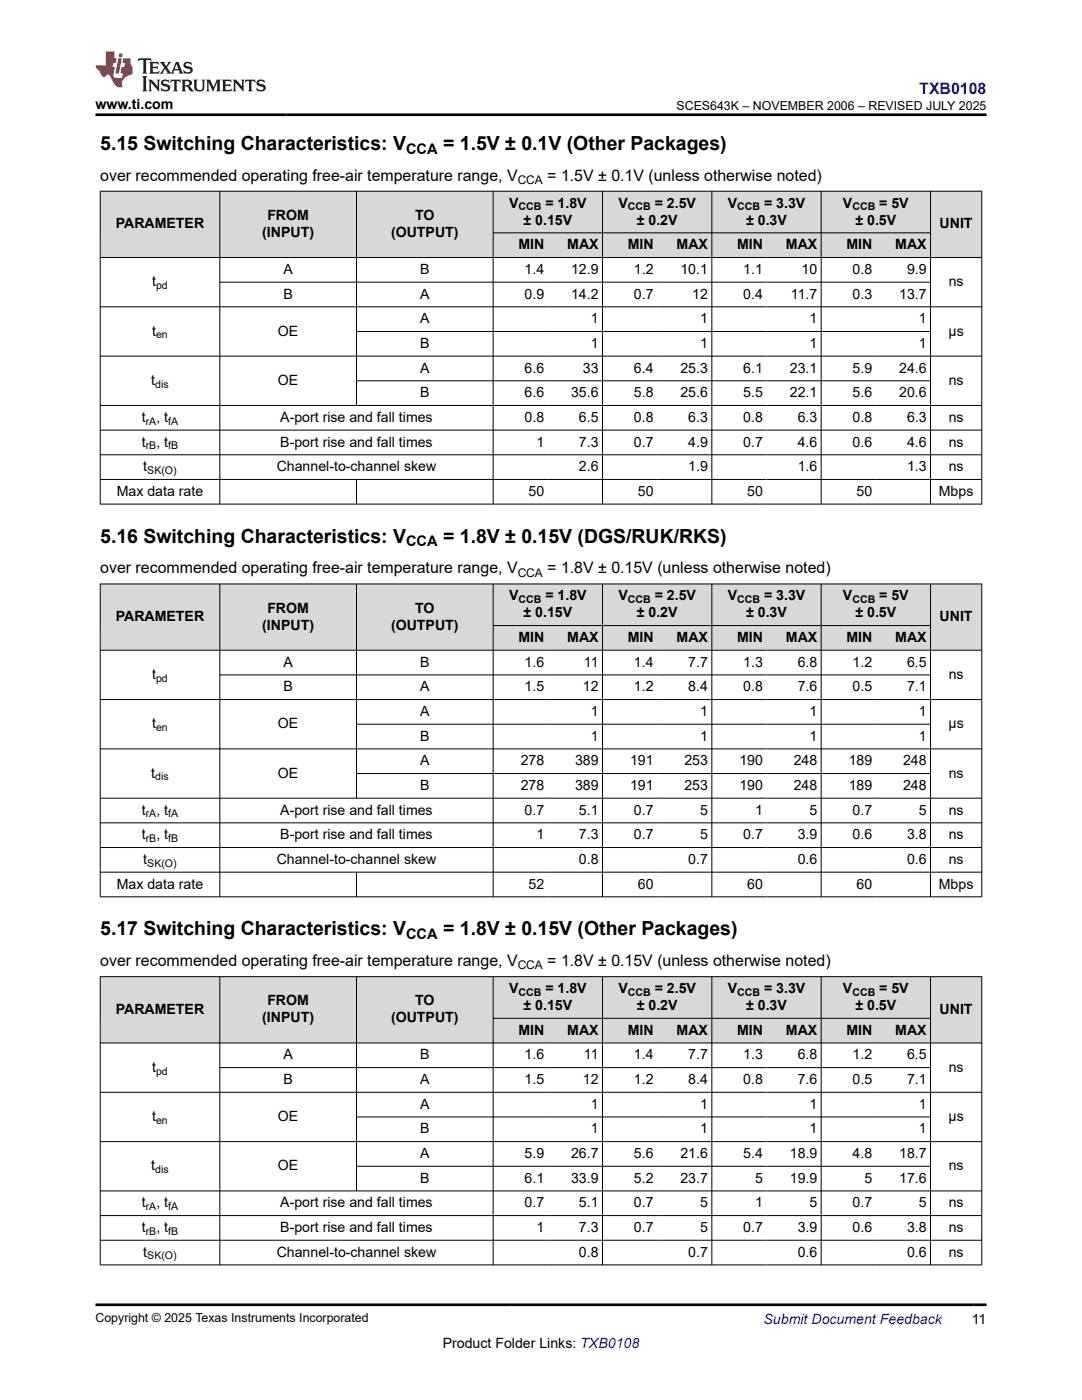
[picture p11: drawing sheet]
<svg xmlns="http://www.w3.org/2000/svg" width="216mm" height="279mm" viewBox="0 0 216 279" stroke-linecap="round" stroke-linejoin="round" font-family="sans-serif">
<g fill="#d8d8d8">
<path d="M20 38.2h175.9v8.3h-175.9z" fill-rule="evenodd"/>
<path d="M20.1 38.2h23.7v13.1h-23.7z" fill-rule="evenodd"/>
<path d="M43.9 38.2h27.2v13.1h-27.2z" fill-rule="evenodd"/>
<path d="M71.2 38.2h27.1v13.1h-27.1z" fill-rule="evenodd"/>
<path d="M98.5 38.2h21.7v8.2h-21.7z" fill-rule="evenodd"/>
<path d="M120.3 38.2h21.7v8.2h-21.7z" fill-rule="evenodd"/>
<path d="M142.1 38.2h21.7v8.2h-21.7z" fill-rule="evenodd"/>
<path d="M163.9 38.2h21.7v8.2h-21.7z" fill-rule="evenodd"/>
<path d="M185.7 38.2h10.1v13.1h-10.1z" fill-rule="evenodd"/>
<path d="M98.5 46.5h10.8v4.8h-10.8z" fill-rule="evenodd"/>
<path d="M109.3 46.5h10.9v4.8h-10.9z" fill-rule="evenodd"/>
<path d="M120.3 46.5h10.8v4.8h-10.8z" fill-rule="evenodd"/>
<path d="M131.1 46.5h10.9v4.8h-10.9z" fill-rule="evenodd"/>
<path d="M142.1 46.5h10.8v4.8h-10.8z" fill-rule="evenodd"/>
<path d="M152.9 46.5h10.9v4.8h-10.9z" fill-rule="evenodd"/>
<path d="M163.9 46.5h10.9v4.8h-10.9z" fill-rule="evenodd"/>
<path d="M174.8 46.5h10.8v4.8h-10.8z" fill-rule="evenodd"/>
</g>
<g fill="none" stroke="#000" stroke-width=".2">
<path d="M19.9 38.2h176.1M20 38.1v62.6M43.9 38.1v62.6M71.1 38.1v42.9M98.4 38.1v62.6M120.2 38.1v62.6M142 38.1v62.6M163.9 38.1v62.6M185.7 38.1v62.6M195.9 38.1v62.6M19.9 51.4h176.1M43.9 56.3h141.8"/>
<path d="M98.4 46.5h87.3M19.9 61.2h176.1M19.9 71.1h176.1M71.1 66.2h114.6M71.1 76h114.6M19.9 80.9h176.1M19.9 85.8h176.1M19.9 90.8h176.1M19.9 95.7h176.1M71.1 95.7v5M19.9 100.6h176.1"/>
</g>
<g fill="#d8d8d8">
<path d="M20 116.5h175.9v8.3h-175.9z" fill-rule="evenodd"/>
<path d="M20.1 116.6h23.7v13.1h-23.7z" fill-rule="evenodd"/>
<path d="M43.9 116.6h27.2v13.1h-27.2z" fill-rule="evenodd"/>
<path d="M71.2 116.6h27.1v13.1h-27.1z" fill-rule="evenodd"/>
<path d="M98.5 116.6h21.7v8.2h-21.7z" fill-rule="evenodd"/>
<path d="M120.3 116.6h21.7v8.2h-21.7z" fill-rule="evenodd"/>
<path d="M142.1 116.6h21.7v8.2h-21.7z" fill-rule="evenodd"/>
<path d="M163.9 116.6h21.7v8.2h-21.7z" fill-rule="evenodd"/>
<path d="M185.7 116.6h10.1v13.1h-10.1z" fill-rule="evenodd"/>
<path d="M98.5 124.9h10.8v4.8h-10.8z" fill-rule="evenodd"/>
<path d="M109.3 124.9h10.9v4.8h-10.9z" fill-rule="evenodd"/>
<path d="M120.3 124.9h10.8v4.8h-10.8z" fill-rule="evenodd"/>
<path d="M131.1 124.9h10.9v4.8h-10.9z" fill-rule="evenodd"/>
<path d="M142.1 124.9h10.8v4.8h-10.8z" fill-rule="evenodd"/>
<path d="M152.9 124.9h10.9v4.8h-10.9z" fill-rule="evenodd"/>
<path d="M163.9 124.9h10.9v4.8h-10.9z" fill-rule="evenodd"/>
<path d="M174.8 124.9h10.8v4.8h-10.8z" fill-rule="evenodd"/>
</g>
<g fill="none" stroke="#000" stroke-width=".2">
<path d="M19.9 116.5h176.1M20 116.5v62.5M43.9 116.5v62.5M71.1 116.5v42.9M98.4 116.5v62.5M120.2 116.5v62.5M142 116.5v62.5M163.9 116.5v62.5M185.7 116.5v62.5M195.9 116.5v62.5M19.9 129.8h176.1M19.9 139.6h176.1"/>
<path d="M43.9 134.7h141.8M98.4 124.8h87.3M19.9 149.5h176.1M19.9 159.3h176.1M71.1 144.5h114.6M71.1 154.4h114.6M19.9 164.2h176.1M19.9 169.1h176.1M19.9 174.1h176.1M19.9 179h176.1M71.1 174.1v4.9"/>
</g>
<g fill="#d8d8d8">
<path d="M20 194.9h175.9v8.3h-175.9z" fill-rule="evenodd"/>
<path d="M20.1 195h23.7v13.1h-23.7z" fill-rule="evenodd"/>
<path d="M43.9 195h27.2v13.1h-27.2z" fill-rule="evenodd"/>
<path d="M71.2 195h27.1v13.1h-27.1z" fill-rule="evenodd"/>
<path d="M98.5 195h21.7v8.2h-21.7z" fill-rule="evenodd"/>
<path d="M120.3 195h21.7v8.2h-21.7z" fill-rule="evenodd"/>
<path d="M142.1 195h21.7v8.2h-21.7z" fill-rule="evenodd"/>
<path d="M163.9 195h21.7v8.2h-21.7z" fill-rule="evenodd"/>
<path d="M185.7 195h10.1v13.1h-10.1z" fill-rule="evenodd"/>
<path d="M98.5 203.3h10.8v4.8h-10.8z" fill-rule="evenodd"/>
<path d="M109.3 203.3h10.9v4.8h-10.9z" fill-rule="evenodd"/>
<path d="M120.3 203.3h10.8v4.8h-10.8z" fill-rule="evenodd"/>
<path d="M131.1 203.3h10.9v4.8h-10.9z" fill-rule="evenodd"/>
<path d="M142.1 203.3h10.8v4.8h-10.8z" fill-rule="evenodd"/>
<path d="M152.9 203.3h10.9v4.8h-10.9z" fill-rule="evenodd"/>
<path d="M163.9 203.3h10.9v4.8h-10.9z" fill-rule="evenodd"/>
<path d="M174.8 203.3h10.8v4.8h-10.8z" fill-rule="evenodd"/>
</g>
<g fill="none" stroke="#000" stroke-width=".2">
<path d="M19.9 194.9h176.1M20 194.9v57.6M43.9 194.9v57.6M71.1 194.9v42.8M98.4 194.9v57.6M120.2 194.9v57.6M142 194.9v57.6M163.9 194.9v57.6M185.7 194.9v57.6M195.9 194.9v57.6M19.9 208.1h176.1M19.9 218h176.1"/>
<path d="M43.9 213.1h141.8M98.4 203.2h87.3M19.9 227.8h176.1M19.9 237.7h176.1M71.1 222.9h114.6M71.1 232.8h114.6M19.9 242.6h176.1M19.9 247.5h176.1M19.9 252.4h176.1"/>
</g>
<path d="M27.7 11.6l-.2 .6 .5-.2h.6v.1v2.2l-.2 .4h1l-.2-.4v-2.2v-.1h.5l.5 .2-.1-.6zM29.8 12.4l.2 .3v1.6l-.2 .4h1.9l.1-.6a1.08 1.08 0 0 1-1.3 .2v-.7h.6l.4 .2v-.7l-.4 .2h-.6v-.5l.2-.2a1 1 0 0 1 1 .3l-.1-.5zM31.8 12.4l1 1.1-1 1.2h.9l-.2-.2 .4-.8 .5 .8-.2 .2h1.6l-.2-.2 .1-.5h1l.1 .5-.1 .2h.9l-.2-.4-.8-1.9h-.5l-1 2.1-.8-1.1 .9-1h-.8l.2 .2-.5 .6-.3-.6 .1-.2zM35.2 12.8l.4 1h-.8zM36.8 12.5a.65 .65 0 0 0-.2 .7 .65 .65 0 0 0 .6 .5l.7 .1 .1 .3a.79 .79 0 0 1-.7 .4 .79 .79 0 0 1-.7-.5l.1 .7 .2-.1a.93 .93 0 0 0 1.1 0 .93 .93 0 0 0 .4-.9 1.46 1.46 0 0 0-1.2-.6l-.1-.3a1.09 1.09 0 0 1 1.2 .2l-.2-.6-.1 .1-.6-.2zM28.4 15.2l.2 .4v2.2l-.2 .4h1l-.2-.4v-2.2l.2-.4zM29.6 15.9l.2 .4v1.5l-.2 .4h.8l-.3-.4v-1.3l1.7 1.8v-2l.2-.4h-.8l.2 .2 .1 1.1-1.2-1.3zM32.3 16a.65 .65 0 0 0-.2 .8 .65 .65 0 0 0 .7 .4l.6 .2 .1 .2a.79 .79 0 0 1-.7 .4 .79 .79 0 0 1-.7-.5l.1 .7 .2-.1a.93 .93 0 0 0 1.1 .1 .93 .93 0 0 0 .4-1 1.46 1.46 0 0 0-1.2-.5l-.1-.4a1.09 1.09 0 0 1 1.2 .2l-.2-.6-.1 .1-.6-.1zM34.1 15.9l-.1 .6a.63 .63 0 0 1 .7-.3l.1 1.6-.3 .4h1l-.2-.4v-1.6a.66 .66 0 0 1 .8 .3l-.1-.6zM36.2 15.9l.2 .4v1.5l-.2 .4h.9l-.2-.2v-.7h.5l.1 .2a.79 .79 0 0 0 1.2 .6l-1-.9a.61 .61 0 0 0 .6-.6 .61 .61 0 0 0-.5-.7zM36.9 16.2h.2a.47 .47 0 0 1 .5 .1 .47 .47 0 0 1 .1 .5l-.2 .1-.6 .1zM38.5 15.9l.2 .2a2.27 2.27 0 0 0 .4 2 1.04 1.04 0 0 0 1.7-.7v-1.3l.2-.2h-.8l.2 .4v1.1a.6 .6 0 0 1-.6 .6 .6 .6 0 0 1-.6-.6v-1.1l.3-.4zM41.1 15.9l.2 .4v1.5l-.2 .4h.7l-.2-.4v-1.4l.9 1.9 .8-1.9v1.4l-.2 .4h1l-.3-.4v-1.5l.3-.4h-.8l-.7 1.5-.7-1.5zM44.3 15.9l.2 .4v1.5l-.2 .4h1.9l.1-.6a1.09 1.09 0 0 1-1.3 .2v-.7h.6l.4 .2v-.6l-.4 .2h-.6v-.6l.2-.1a1.01 1.01 0 0 1 1 .3l-.1-.6zM46.4 15.9l.3 .4v1.5l-.3 .4h.8l-.2-.4v-1.3l1.6 1.8v-2l.2-.4h-.7l.2 .2v1.1l-1.2-1.3zM49 15.9l-.1 .6a.63 .63 0 0 1 .8-.3v1.6l-.3 .4h1l-.2-.4v-1.6a.66 .66 0 0 1 .8 .3l-.1-.6zM51.4 16a.65 .65 0 0 0-.2 .8 .65 .65 0 0 0 .6 .4l.6 .2 .2 .2a.79 .79 0 0 1-.8 .4 .79 .79 0 0 1-.6-.5l.1 .7 .2-.1a.93 .93 0 0 0 1 .1 .93 .93 0 0 0 .5-1 1.46 1.46 0 0 0-1.3-.5l-.1-.4a1.09 1.09 0 0 1 1.3 .2l-.2-.6-.2 .1-.5-.1z" fill="#231f20"/>
<path d="M21.1 10.3v2.7h-2.1l.1 .4 .9 1a.95 .95 0 0 0 .9 .9 .59 .59 0 0 1 .6-.4 .59 .59 0 0 1 .5 .3l.4 .8a1.59 1.59 0 0 0 2.1 1.4 1.61 1.61 0 0 1 1-2.3l1-.3-.1-1.5a1.59 1.59 0 0 1-.4-1.7h-1.4l-.2 .9h.5l-.1 .9h-.5l-.2 .9v.3l.4 .1-.2 .9h-.6a.73 .73 0 0 1-1.1-.7l.3-1.5h-.5l.2-.9h.5l.2-.9h-.5v-1.3zM23.6 11.6l-.6 3.1h.7l.6-3.1zM23.8 10.7l-.1 .6h.7l.1-.6z" fill="#ed1c24"/>
<path d="M19 22.9h177.8M19 260.4h177.8" fill="none" stroke="#000" stroke-width=".53"/>
<g font-size="3.9">
<text x="20" y="29.9">5.15 Switching Characteristics: V</text>
<text x="88.4" y="29.9">= 1.5V ± 0.1V (Other Packages)</text>
<text x="20" y="108.3">5.16 Switching Characteristics: V</text>
<text x="88.4" y="108.3">= 1.8V ± 0.15V (DGS/RUK/RKS)</text>
<text x="20" y="186.7">5.17 Switching Characteristics: V</text>
<text x="88.4" y="186.7">= 1.8V ± 0.15V (Other Packages)</text>
</g>
<text font-size="3.2" fill="#00f" x="183.4" y="18.7">TXB0108</text>
<g font-size="3.2">
<text x="20" y="36.1">over recommended operating free-air temperature range, V</text>
<text x="109.2" y="36.1">= 1.5V ± 0.1V (unless otherwise noted)</text>
<text x="20" y="114.4">over recommended operating free-air temperature range, V</text>
<text x="109.2" y="114.4">= 1.8V ± 0.15V (unless otherwise noted)</text>
<text x="20" y="192.8">over recommended operating free-air temperature range, V</text>
<text x="109.2" y="192.8">= 1.8V ± 0.15V (unless otherwise noted)</text>
</g>
<g font-size="2.9">
<text x="81" y="30.7">CCA</text>
<text x="81" y="109.1">CCA</text>
<text x="81" y="187.4">CCA</text>
</g>
<g font-size="2.8">
<text x="19" y="21.8">www.ti.com</text>
<text x="101.6" y="41.4">V</text>
<text x="108.8" y="41.4">= 1.8V</text>
<text x="123.4" y="41.4">V</text>
<text x="130.6" y="41.4">= 2.5V</text>
<text x="145.2" y="41.4">V</text>
<text x="152.5" y="41.4">= 3.3V</text>
<text x="168.2" y="41.4">V</text>
<text x="175.4" y="41.4">= 5V</text>
<text x="23.1" y="45.6">PARAMETER</text>
<text x="52.3" y="47.3">(INPUT)</text>
<text x="53.3" y="43.9">FROM</text>
<text x="78" y="47.3">(OUTPUT)</text>
<text x="82.8" y="43.9">TO</text>
<text x="104.5" y="44.8">± 0.15V</text>
<text x="127.1" y="44.8">± 0.2V</text>
<text x="148.9" y="44.8">± 0.3V</text>
<text x="170.7" y="44.8">± 0.5V</text>
<text x="187.5" y="45.6">UNIT</text>
<text x="103.4" y="49.7">MIN</text>
<text x="113.2" y="49.7">MAX</text>
<text x="125.3" y="49.7">MIN</text>
<text x="135" y="49.7">MAX</text>
<text x="147.1" y="49.7">MIN</text>
<text x="156.8" y="49.7">MAX</text>
<text x="168.9" y="49.7">MIN</text>
<text x="178.6" y="49.7">MAX</text>
<text x="30.4" y="57.1">t</text>
<text x="56.6" y="54.7">A</text>
<text x="56.6" y="59.6">B</text>
<text x="83.8" y="54.7">B</text>
<text x="83.8" y="59.6">A</text>
<text x="104.7" y="54.7">1.4</text>
<text x="104.7" y="59.6">0.9</text>
<text x="114" y="54.7">12.9</text>
<text x="114" y="59.6">14.2</text>
<text x="126.5" y="54.7">1.2</text>
<text x="126.5" y="59.6">0.7</text>
<text x="135.8" y="54.7">10.1</text>
<text x="138.1" y="59.6">12</text>
<text x="148.3" y="54.7">1.1</text>
<text x="148.3" y="59.6">0.4</text>
<text x="157.8" y="59.6">11.7</text>
<text x="159.9" y="54.7">10</text>
<text x="170.1" y="54.7">0.8</text>
<text x="170.1" y="59.6">0.3</text>
<text x="179.4" y="59.6">13.7</text>
<text x="181" y="54.7">9.9</text>
<text x="189.3" y="57.1">ns</text>
<text x="83.8" y="64.5">A</text>
<text x="117.9" y="64.5">1</text>
<text x="139.7" y="64.5">1</text>
<text x="161.5" y="64.5">1</text>
<text x="183.3" y="64.5">1</text>
<text x="30.4" y="67">t</text>
<text x="55.5" y="67">OE</text>
<text x="83.8" y="69.4">B</text>
<text x="117.9" y="69.4">1</text>
<text x="139.7" y="69.4">1</text>
<text x="161.5" y="69.4">1</text>
<text x="183.3" y="69.4">1</text>
<text x="189.3" y="67">μs</text>
<text x="30.2" y="76.8">t</text>
<text x="55.5" y="76.8">OE</text>
<text x="83.8" y="74.3">A</text>
<text x="104.7" y="74.3">6.6</text>
<text x="116.3" y="74.3">33</text>
<text x="126.5" y="74.3">6.4</text>
<text x="135.8" y="74.3">25.3</text>
<text x="148.3" y="74.3">6.1</text>
<text x="157.6" y="74.3">23.1</text>
<text x="170.1" y="74.3">5.9</text>
<text x="179.4" y="74.3">24.6</text>
<text x="189.3" y="76.8">ns</text>
<text x="83.8" y="79.3">B</text>
<text x="104.7" y="79.3">6.6</text>
<text x="114" y="79.3">35.6</text>
<text x="126.5" y="79.3">5.8</text>
<text x="135.8" y="79.3">25.6</text>
<text x="148.3" y="79.3">5.5</text>
<text x="157.6" y="79.3">22.1</text>
<text x="170.1" y="79.3">5.6</text>
<text x="179.4" y="79.3">20.6</text>
<text x="28.3" y="84.2">t</text>
<text x="28.3" y="89.1">t</text>
<text x="31.2" y="84.2">, t</text>
<text x="31.2" y="89.1">, t</text>
<text x="55.9" y="84.2">A-port rise and fall times</text>
<text x="55.9" y="89.1">B-port rise and fall times</text>
<text x="104.7" y="84.2">0.8</text>
<text x="107" y="89.1">1</text>
<text x="115.5" y="84.2">6.5</text>
<text x="115.5" y="89.1">7.3</text>
<text x="126.5" y="84.2">0.8</text>
<text x="126.5" y="89.1">0.7</text>
<text x="137.3" y="84.2">6.3</text>
<text x="137.3" y="89.1">4.9</text>
<text x="148.3" y="84.2">0.8</text>
<text x="148.3" y="89.1">0.7</text>
<text x="159.2" y="84.2">6.3</text>
<text x="159.2" y="89.1">4.6</text>
<text x="170.1" y="84.2">0.8</text>
<text x="170.1" y="89.1">0.6</text>
<text x="181" y="84.2">6.3</text>
<text x="181" y="89.1">4.6</text>
<text x="189.3" y="84.2">ns</text>
<text x="189.3" y="89.1">ns</text>
<text x="28.6" y="94">t</text>
<text x="55.2" y="94">Channel-to-channel skew</text>
<text x="115.5" y="94">2.6</text>
<text x="137.3" y="94">1.9</text>
<text x="159.2" y="94">1.6</text>
<text x="181" y="94">1.3</text>
<text x="189.3" y="94">ns</text>
<text x="23.3" y="99">Max data rate</text>
<text x="105.5" y="99">50</text>
<text x="127.3" y="99">50</text>
<text x="149.1" y="99">50</text>
<text x="170.9" y="99">50</text>
<text x="187.3" y="99">Mbps</text>
<text x="101.6" y="119.8">V</text>
<text x="108.8" y="119.8">= 1.8V</text>
<text x="123.4" y="119.8">V</text>
<text x="130.6" y="119.8">= 2.5V</text>
<text x="145.2" y="119.8">V</text>
<text x="152.5" y="119.8">= 3.3V</text>
<text x="168.2" y="119.8">V</text>
<text x="175.4" y="119.8">= 5V</text>
<text x="23.1" y="124">PARAMETER</text>
<text x="52.3" y="125.7">(INPUT)</text>
<text x="53.3" y="122.3">FROM</text>
<text x="78" y="125.7">(OUTPUT)</text>
<text x="82.8" y="122.3">TO</text>
<text x="104.5" y="123.2">± 0.15V</text>
<text x="127.1" y="123.2">± 0.2V</text>
<text x="148.9" y="123.2">± 0.3V</text>
<text x="170.7" y="123.2">± 0.5V</text>
<text x="187.5" y="124">UNIT</text>
<text x="103.4" y="128.1">MIN</text>
<text x="113.2" y="128.1">MAX</text>
<text x="125.3" y="128.1">MIN</text>
<text x="135" y="128.1">MAX</text>
<text x="147.1" y="128.1">MIN</text>
<text x="156.8" y="128.1">MAX</text>
<text x="168.9" y="128.1">MIN</text>
<text x="178.6" y="128.1">MAX</text>
<text x="30.4" y="135.5">t</text>
<text x="56.6" y="133">A</text>
<text x="56.6" y="138">B</text>
<text x="83.8" y="133">B</text>
<text x="83.8" y="138">A</text>
<text x="104.7" y="133">1.6</text>
<text x="104.7" y="138">1.5</text>
<text x="116.3" y="138">12</text>
<text x="116.5" y="133">11</text>
<text x="126.5" y="133">1.4</text>
<text x="126.5" y="138">1.2</text>
<text x="137.3" y="133">7.7</text>
<text x="137.3" y="138">8.4</text>
<text x="148.3" y="133">1.3</text>
<text x="148.3" y="138">0.8</text>
<text x="159.2" y="133">6.8</text>
<text x="159.2" y="138">7.6</text>
<text x="170.1" y="133">1.2</text>
<text x="170.1" y="138">0.5</text>
<text x="181" y="133">6.5</text>
<text x="181" y="138">7.1</text>
<text x="189.3" y="135.5">ns</text>
<text x="83.8" y="142.9">A</text>
<text x="117.9" y="142.9">1</text>
<text x="139.7" y="142.9">1</text>
<text x="161.5" y="142.9">1</text>
<text x="183.3" y="142.9">1</text>
<text x="30.4" y="145.3">t</text>
<text x="55.5" y="145.3">OE</text>
<text x="83.8" y="147.8">B</text>
<text x="117.9" y="147.8">1</text>
<text x="139.7" y="147.8">1</text>
<text x="161.5" y="147.8">1</text>
<text x="183.3" y="147.8">1</text>
<text x="189.3" y="145.3">μs</text>
<text x="30.2" y="155.2">t</text>
<text x="55.5" y="155.2">OE</text>
<text x="83.8" y="152.7">A</text>
<text x="103.9" y="152.7">278</text>
<text x="114.7" y="152.7">389</text>
<text x="125.7" y="152.7">191</text>
<text x="136.6" y="152.7">253</text>
<text x="147.5" y="152.7">190</text>
<text x="158.4" y="152.7">248</text>
<text x="169.4" y="152.7">189</text>
<text x="180.2" y="152.7">248</text>
<text x="189.3" y="155.2">ns</text>
<text x="83.8" y="157.6">B</text>
<text x="103.9" y="157.6">278</text>
<text x="114.7" y="157.6">389</text>
<text x="125.7" y="157.6">191</text>
<text x="136.6" y="157.6">253</text>
<text x="147.5" y="157.6">190</text>
<text x="158.4" y="157.6">248</text>
<text x="169.4" y="157.6">189</text>
<text x="180.2" y="157.6">248</text>
<text x="28.3" y="162.6">t</text>
<text x="28.3" y="167.5">t</text>
<text x="31.2" y="162.6">, t</text>
<text x="31.2" y="167.5">, t</text>
<text x="55.9" y="162.6">A-port rise and fall times</text>
<text x="55.9" y="167.5">B-port rise and fall times</text>
<text x="104.7" y="162.6">0.7</text>
<text x="107" y="167.5">1</text>
<text x="115.5" y="162.6">5.1</text>
<text x="115.5" y="167.5">7.3</text>
<text x="126.5" y="162.6">0.7</text>
<text x="126.5" y="167.5">0.7</text>
<text x="139.7" y="162.6">5</text>
<text x="139.7" y="167.5">5</text>
<text x="148.3" y="167.5">0.7</text>
<text x="150.7" y="162.6">1</text>
<text x="159.2" y="167.5">3.9</text>
<text x="161.5" y="162.6">5</text>
<text x="170.1" y="162.6">0.7</text>
<text x="170.1" y="167.5">0.6</text>
<text x="181" y="167.5">3.8</text>
<text x="183.3" y="162.6">5</text>
<text x="189.3" y="162.6">ns</text>
<text x="189.3" y="167.5">ns</text>
<text x="28.6" y="172.4">t</text>
<text x="55.2" y="172.4">Channel-to-channel skew</text>
<text x="115.5" y="172.4">0.8</text>
<text x="137.3" y="172.4">0.7</text>
<text x="159.2" y="172.4">0.6</text>
<text x="181" y="172.4">0.6</text>
<text x="189.3" y="172.4">ns</text>
<text x="23.3" y="177.3">Max data rate</text>
<text x="105.5" y="177.3">52</text>
<text x="127.3" y="177.3">60</text>
<text x="149.1" y="177.3">60</text>
<text x="170.9" y="177.3">60</text>
<text x="187.3" y="177.3">Mbps</text>
<text x="23.1" y="202.3">PARAMETER</text>
<text x="53.3" y="200.7">FROM</text>
<text x="82.8" y="200.7">TO</text>
<text x="101.6" y="198.2">V</text>
<text x="104.5" y="201.6">± 0.15V</text>
<text x="108.8" y="198.2">= 1.8V</text>
<text x="123.4" y="198.2">V</text>
<text x="127.1" y="201.6">± 0.2V</text>
<text x="130.6" y="198.2">= 2.5V</text>
<text x="145.2" y="198.2">V</text>
<text x="148.9" y="201.6">± 0.3V</text>
<text x="152.5" y="198.2">= 3.3V</text>
<text x="168.2" y="198.2">V</text>
<text x="170.7" y="201.6">± 0.5V</text>
<text x="175.4" y="198.2">= 5V</text>
<text x="187.5" y="202.3">UNIT</text>
<text x="52.3" y="204">(INPUT)</text>
<text x="78" y="204">(OUTPUT)</text>
<text x="103.4" y="206.5">MIN</text>
<text x="113.2" y="206.5">MAX</text>
<text x="125.3" y="206.5">MIN</text>
<text x="135" y="206.5">MAX</text>
<text x="147.1" y="206.5">MIN</text>
<text x="156.8" y="206.5">MAX</text>
<text x="168.9" y="206.5">MIN</text>
<text x="178.6" y="206.5">MAX</text>
<text x="30.4" y="213.9">t</text>
<text x="56.6" y="211.4">A</text>
<text x="83.8" y="211.4">B</text>
<text x="104.7" y="211.4">1.6</text>
<text x="116.5" y="211.4">11</text>
<text x="126.5" y="211.4">1.4</text>
<text x="137.3" y="211.4">7.7</text>
<text x="148.3" y="211.4">1.3</text>
<text x="159.2" y="211.4">6.8</text>
<text x="170.1" y="211.4">1.2</text>
<text x="181" y="211.4">6.5</text>
<text x="189.3" y="213.9">ns</text>
<text x="56.6" y="216.3">B</text>
<text x="83.8" y="216.3">A</text>
<text x="83.8" y="221.3">A</text>
<text x="104.7" y="216.3">1.5</text>
<text x="116.3" y="216.3">12</text>
<text x="117.9" y="221.3">1</text>
<text x="126.5" y="216.3">1.2</text>
<text x="137.3" y="216.3">8.4</text>
<text x="139.7" y="221.3">1</text>
<text x="148.3" y="216.3">0.8</text>
<text x="159.2" y="216.3">7.6</text>
<text x="161.5" y="221.3">1</text>
<text x="170.1" y="216.3">0.5</text>
<text x="181" y="216.3">7.1</text>
<text x="183.3" y="221.3">1</text>
<text x="30.4" y="223.7">t</text>
<text x="55.5" y="223.7">OE</text>
<text x="83.8" y="226.2">B</text>
<text x="117.9" y="226.2">1</text>
<text x="139.7" y="226.2">1</text>
<text x="161.5" y="226.2">1</text>
<text x="183.3" y="226.2">1</text>
<text x="189.3" y="223.7">μs</text>
<text x="30.2" y="233.6">t</text>
<text x="55.5" y="233.6">OE</text>
<text x="83.8" y="231.1">A</text>
<text x="104.7" y="231.1">5.9</text>
<text x="114" y="231.1">26.7</text>
<text x="126.5" y="231.1">5.6</text>
<text x="135.8" y="231.1">21.6</text>
<text x="148.3" y="231.1">5.4</text>
<text x="157.6" y="231.1">18.9</text>
<text x="170.1" y="231.1">4.8</text>
<text x="179.4" y="231.1">18.7</text>
<text x="189.3" y="233.6">ns</text>
<text x="83.8" y="236">B</text>
<text x="104.7" y="236">6.1</text>
<text x="114" y="236">33.9</text>
<text x="126.5" y="236">5.2</text>
<text x="135.8" y="236">23.7</text>
<text x="150.7" y="236">5</text>
<text x="157.6" y="236">19.9</text>
<text x="172.5" y="236">5</text>
<text x="179.4" y="236">17.6</text>
<text x="28.3" y="240.9">t</text>
<text x="28.3" y="245.9">t</text>
<text x="31.2" y="240.9">, t</text>
<text x="31.2" y="245.9">, t</text>
<text x="55.9" y="240.9">A-port rise and fall times</text>
<text x="55.9" y="245.9">B-port rise and fall times</text>
<text x="104.7" y="240.9">0.7</text>
<text x="107" y="245.9">1</text>
<text x="115.5" y="240.9">5.1</text>
<text x="115.5" y="245.9">7.3</text>
<text x="126.5" y="240.9">0.7</text>
<text x="126.5" y="245.9">0.7</text>
<text x="139.7" y="240.9">5</text>
<text x="139.7" y="245.9">5</text>
<text x="148.3" y="245.9">0.7</text>
<text x="150.7" y="240.9">1</text>
<text x="159.2" y="245.9">3.9</text>
<text x="161.5" y="240.9">5</text>
<text x="170.1" y="240.9">0.7</text>
<text x="170.1" y="245.9">0.6</text>
<text x="181" y="245.9">3.8</text>
<text x="183.3" y="240.9">5</text>
<text x="189.3" y="240.9">ns</text>
<text x="189.3" y="245.9">ns</text>
<text x="28.6" y="250.8">t</text>
<text x="55.2" y="250.8">Channel-to-channel skew</text>
<text x="115.5" y="250.8">0.8</text>
<text x="137.3" y="250.8">0.7</text>
<text x="159.2" y="250.8">0.6</text>
<text x="181" y="250.8">0.6</text>
<text x="189.3" y="250.8">ns</text>
<text x="88.3" y="269">Product Folder Links: TXB0108</text>
<text x="193.9" y="264.2">11</text>
</g>
<text font-size="2.8" fill="#00f" x="152.4" y="264.2">Submit Document Feedback</text>
<g font-size="2.5">
<text x="135" y="21.9">SCES643K – NOVEMBER 2006 – REVISED JULY 2025</text>
<text x="19" y="263.9">Copyright © 2025 Texas Instruments Incorporated</text>
</g>
<g font-size="2.4">
<text x="103.3" y="36.7">CCA</text>
<text x="103.3" y="115.1">CCA</text>
<text x="103.3" y="193.4">CCA</text>
</g>
<g font-size="2.1">
<text x="103.5" y="42">CCB</text>
<text x="125.3" y="42">CCB</text>
<text x="147.1" y="42">CCB</text>
<text x="170.1" y="42">CCB</text>
<text x="31.1" y="57.7">pd</text>
<text x="31.1" y="67.5">en</text>
<text x="31" y="77.4">dis</text>
<text x="29.1" y="84.8">rA</text>
<text x="29.1" y="89.7">rB</text>
<text x="33.6" y="84.8">fA</text>
<text x="33.6" y="89.7">fB</text>
<text x="29.4" y="94.6">SK(O)</text>
<text x="103.5" y="120.4">CCB</text>
<text x="125.3" y="120.4">CCB</text>
<text x="147.1" y="120.4">CCB</text>
<text x="170.1" y="120.4">CCB</text>
<text x="31.1" y="136.1">pd</text>
<text x="31.1" y="145.9">en</text>
<text x="31" y="155.8">dis</text>
<text x="29.1" y="163.1">rA</text>
<text x="33.6" y="163.1">fA</text>
<text x="29.1" y="168.1">rB</text>
<text x="29.4" y="173">SK(O)</text>
<text x="33.6" y="168.1">fB</text>
<text x="103.5" y="198.8">CCB</text>
<text x="125.3" y="198.8">CCB</text>
<text x="147.1" y="198.8">CCB</text>
<text x="170.1" y="198.8">CCB</text>
<text x="31.1" y="214.4">pd</text>
<text x="31.1" y="224.3">en</text>
<text x="31" y="234.1">dis</text>
<text x="29.1" y="241.5">rA</text>
<text x="33.6" y="241.5">fA</text>
<text x="29.1" y="246.4">rB</text>
<text x="29.4" y="251.4">SK(O)</text>
<text x="33.6" y="246.4">fB</text>
</g>
</svg>
